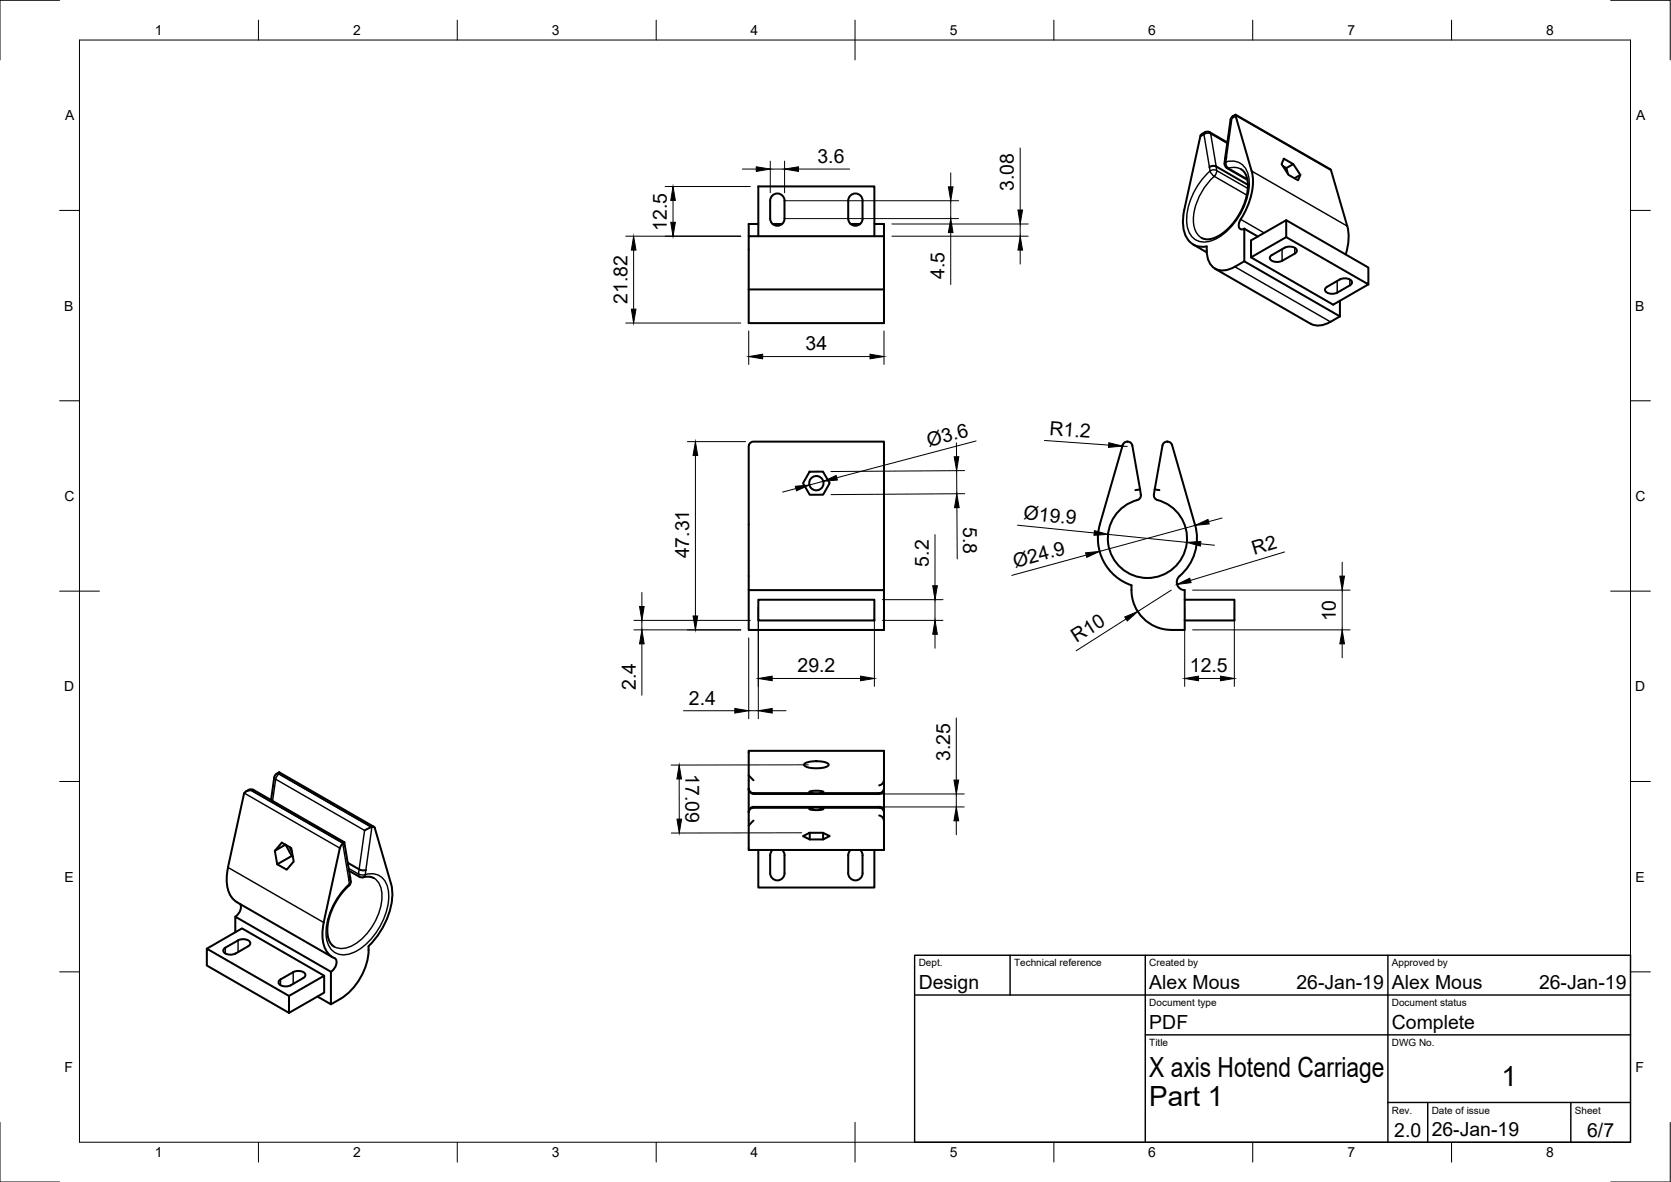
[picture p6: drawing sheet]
<svg xmlns="http://www.w3.org/2000/svg" width="420mm" height="297mm" viewBox="0 0 420 297" stroke-linecap="round" stroke-linejoin="round" font-family="sans-serif">
<!-- layer: Visible -->
<g fill="none" stroke="#000" stroke-width=".51">
<path d="M308 39.9l1.4-9.8 .4-.8 .9-.5 23.9 13.8 4.2 14.2a12.5 12.5 0 0 1-.4 7.1M308 39.9a2.11 2.11 0 0 0 .2 2.1l.3 .2M308.4 39.5l-.4 .4M308.6 35.8l-4.4-2.6a2.09 2.09 0 0 0-2.3 .8l-4.1 18.7M310.7 28.8l4 14.2M322.8 39.9l2.4 1.3 1.8 2.7-.6 1.4-2.4-1.3-1.8-2.8zM190.7 59.4v-12.6h29.2v12.6M190.7 56.3h-2.4v3.1M193.7 50.4a1.81 1.81 0 0 1 1.8-1.8 1.81 1.81 0 0 1 1.8 1.8M193.7 50.4v4.5a1.81 1.81 0 0 0 1.8 1.8 1.81 1.81 0 0 0 1.8-1.8v-4.5M194.2 56.3h2.5M213.3 50.4v4.5a1.81 1.81 0 0 0 1.8 1.8 1.81 1.81 0 0 0 1.8-1.8v-4.5"/>
<path d="M213.3 50.4a1.81 1.81 0 0 1 1.8-1.8 1.81 1.81 0 0 1 1.8 1.8M213.9 56.3h2.4M219.9 56.3h2.4v3.1M297.8 52.7a9.2 9.2 0 0 0 1.2 7.9 4.5 4.5 0 0 0 4.4 1.3 5.6 5.6 0 0 0 2.5 5.8 5 5 0 0 0 4.6-.7M304.1 42a1.74 1.74 0 0 1 1.7-.2l8 4.6M308.5 42.2l5.1 3M312.1 42.5l.7 .7 .6 1 .3 1.3 .1 1.6-.7 3.6-1.6 3.3-2.2 2.9-1.5 1.4-1.3 .9-1.5 .7-1.2 .2-1.7-.3M312.9 57.5v8.2l24 13.8M312.9 57.5l3.4 1.9M314.7 43a16.7 16.7 0 0 1-3 12.6l-.2 .8a.9 .9 0 0 0 .3 1.1 .9 .9 0 0 0 1.1 0M322.5 41.7l.9 .5 .4 1.4M323.4 55.3l-8.8 5.1v4.3l8.8-5.1"/>
<path d="M325.2 41.2l-1.8 1M327 43.9l-1.5 .9M188.3 72.7h34v8.5h-34zM188.3 72.7v-13.3h34v13.3M300 61.5l3.4 1.9M305.5 67.5l24 13.9M312.9 65.7l-2.4 1.3M314.6 64.7l20.6 11.9 8.9-5.1v-4.3l-20.7-11.9v4.3l20.7 11.9M319.8 64.1l-.5 .6a1.56 1.56 0 0 0 2.1 1.1l1-.2 3.2-1.9 .5-.6a1.56 1.56 0 0 0-2.1-1.1l-1 .3-3.2 1.8M336.9 75.6v3.9M336.9 79.5l-2.4 1.4M339.4 71.7l.5-.6a1.56 1.56 0 0 0-2-1.1l-1 .2-3.2 1.9-.5 .6a1.56 1.56 0 0 0 2 1.1l1-.3 3.2-1.8"/>
<path d="M334.6 80.9a5 5 0 0 1-5 .4M203.6 118.5h3.3l1.7 2.9-1.6 2.9h-3.4l-1.7-2.9zM283.5 111a1.3 1.3 0 0 0-1.3 1.2l-5.7 19.7M283.5 111l.7 .2 .5 .8 2 11M293.5 111a1.3 1.3 0 0 1 1.3 1.2l5.7 19.7M293.5 111l-.9 .4-.3 .6-2 11M276.5 131.8a12.5 12.5 0 0 0 8 15.3 10.1 10.1 0 0 0 10 11.2h3.4v-10a2 2 0 0 1-1.9-1.3 2 2 0 0 1 .6-2.2 12.5 12.5 0 0 0 3.9-13M286.7 123l.2 1.3a1.2 1.2 0 0 1-.9 1.4M286.7 123l-1.2 .2M290.1 124.3a1.2 1.2 0 0 0 .9 1.4 10 10 0 0 1 5.7 15.3 10 10 0 0 1-16.4 0 10 10 0 0 1 5.7-15.3M290.3 123l1.2 .2M290.3 123l-.2 1.3"/>
<path d="M188.3 148.3v10h34v-10h-34v-36.1a1.24 1.24 0 0 1 1.2-1.2h32.8v37.3M190.7 150.7h29.2v5.2h-29.2zM297.9 150.7h12.5v5.2h-12.5M61.9 198.9a1.62 1.62 0 0 1 1.8-.4l22.9 13.2M63.1 198.6a1.58 1.58 0 0 0-1.8 1l-4 18.4a9.2 9.2 0 0 0 1.1 7.7l1.2 1 24 13.9M69.6 194.5l-.6 .8-.8 5.7M70.2 194.1v.4M70.2 194.1l-.6 .4M70.2 194.1l23.8 13.7M188.3 198.3v-.2a1.23 1.23 0 0 0 1.2 1.2h31.6a1.23 1.23 0 0 0 1.2-1.2v.2M188.3 198.3v5.7M188.3 194.8v3.3"/>
<path d="M189.5 196.1l-1.2-1.3v-6.1h34v9.4M202.3 191.9a7.3 7.3 0 0 1 5.9 0l.1 .2a1.65 1.65 0 0 1-1.8 .9h-.5a4.8 4.8 0 0 1-3.8-.8zM204.4 199.3l-.9-.2a4.8 4.8 0 0 1 3.6 0l-1 .2M222.3 198.3a1.23 1.23 0 0 1-1.2 1.2h-31.6a1.2 1.2 0 0 1-1.2-1.2M222.3 198.3v5.7M222.3 196v.1a1.46 1.46 0 0 1-1.2 1.3M70.9 211.8l2.3 1.3 .7 3.4-1.8 2.1-2.4-1.4-.6-3.4zM71.8 212.3l-2.7 1.5M71.8 212.3l1.6 2.8 .2 .2M72.9 212.9l.5 1.1M73.4 215.1l-3.7 2.1M85.4 213.1l-4 18.7a8.8 8.8 0 0 0 1.4 8.1l1.4 .9"/>
<path d="M86.6 211.7l-.9 .8-.2 .6M86.6 211.7l1.5 8.9-.4 .5M87.4 216.8l3.3 1.8h1.3M87.8 218.8l2.9 1.7 2.1-.2 1.2 .4M91.7 208.7l1.5-.8a.76 .76 0 0 1 1 .2l4.1 14a16.7 16.7 0 0 1-3.7 13.5l-1.9 2.2a15.7 15.7 0 0 1-9.5 14.6M188.3 204v.2M188.3 204a1.2 1.2 0 0 1 1.2-1.2h31.6a1.15 1.15 0 0 1 1.2 1.2M189.5 206.2l-1.2 1.3v6.1h34v-7.3M190.7 213.6v9.4h29.2v-9.4M193.7 215v4.4a1.81 1.81 0 0 0 1.8 1.8 1.81 1.81 0 0 0 1.8-1.8v-4.4M194.3 213.6l-.5 .6-.1 .7M196.7 213.6l.4 .6 .2 .7"/>
<path d="M201.9 210.1l1.7-.8h3.3l1.7 .8-1.6 .9h-3.4zM203.6 209.3v1.7M204.4 203l-.9 .2a4.8 4.8 0 0 0 3.6 0l-1-.2M207 209.3v1.7M213.3 215v4.4a1.81 1.81 0 0 0 1.8 1.8 1.81 1.81 0 0 0 1.8-1.8v-4.4M213.9 213.6l-.5 .6-.1 .7M216.3 213.6l.4 .6 .2 .7M221.1 204.9a1.44 1.44 0 0 1 1.2 1.4M222.3 204v.2a1.19 1.19 0 0 0-1.2-1.2h-31.6a1.19 1.19 0 0 0-1.2 1.2v3.3M222.3 204.2v2.1M52 238.4l8.9-5.1 20.6 11.9M59.2 234.3v-3.9l24 13.8v8.2l-3.4-2"/>
<path d="M59.9 236.3l-3.2 1.9-.5 .5a1.56 1.56 0 0 0 2 1.2l1-.3 3.2-1.8M59.9 236.3a2.42 2.42 0 0 1 3 .6l-.1 .6-.4 .3M60.4 227.1a2.64 2.64 0 0 1-1.2 3.3M88.1 220.4a1.9 1.9 0 0 1-.3 2.1l-2 2.1-1.2 1.7-1.1 2.1-.9 2.8-.3 2.1 .2 2.4 .6 1.4 .9 .8M72.7 250.3l8.8-5.1v4.3l-8.8 5v-4.2l-20.7-11.9v4.2l20.7 11.9M73.7 244.3l-3.2 1.8-.5 .6a1.56 1.56 0 0 0 2.1 1.2l1-.3 3.2-1.8M73.7 244.3a2.42 2.42 0 0 1 3.1 .6l-.2 .6-.3 .2M84.1 240.8a1.95 1.95 0 0 1-.2 2.8l-.7 .6"/>
<circle cx="205.3" cy="121.4" r="1.8"/>
</g>
<!-- layer: Visible Narrow -->
<g fill="none" stroke="#000" stroke-width=".36">
<path d="M301.8 34.3l.9-.5 1.5 9.2M303 33.2l-.3 .6 1.1-.3 .6 .1-.2-.4M308.6 36l-4.2-2.4 1.5 9.3 7.9 4.5M309.8 29.7l-1.5 11M309.8 29.7l-.4 .4M310 29.2l-.2 .5M310.7 29l24 13.8M310.7 29.2l-.9 .5M304.3 43l.4 .7 .6 .6M304.3 43l1-.3 .6 .1-.1 .8-.5 .7M305.3 44.3l8.2 4.7M305.3 44.3a14.9 14.9 0 0 0-5.1 12.5 4.4 4.4 0 0 0 1.9 3"/>
<path d="M308.2 40.7a4.4 4.4 0 0 1 5.9 4.2 16.7 16.7 0 0 1-8.9 15.4 4.5 4.5 0 0 1-6.8-4 17 17 0 0 1 5.9-13.3M308.3 40.7l-.4 .3M308.3 40.7v.7l.6 .9M308.5 42.2l.4 .1M308.9 42.3l4.7 2.7M308.9 42.3l1.7-.2 1.5 .4M312 55.1l5.9 3.4M314.7 43l24.1 13.8M310.5 67l24 13.9M322.4 62.6v3M325.5 62.3v1.4M336.2 70.6v2.9"/>
<path d="M339.4 70.2v1.5M61.4 199.3l24 13.8M62.5 198.5l.6 .1M63.1 198.6l23.2 13.3M63.7 198.5l-.6 .1M69 195.3l.3 .5M69.3 195.8l22.4 12.9-1.6 11-2.4-1.5M69.3 195.8l-.8 5.5M69.6 194.5h.6l-.6 .6-.3 .7M57.3 218l24.1 13.8M86.2 212l1.6 10.1M91.8 219.8l-.5 .7"/>
<path d="M91.9 219.8l-.7 .1-1-.3 .2 .7M91.9 219.8a4.4 4.4 0 0 1 5.8 4.2 16.8 16.8 0 0 1-8.9 15.4 4.5 4.5 0 0 1-6.8-4 17.1 17.1 0 0 1 5.9-13.3M93.4 207.8l-23.3-13.3 23.2 13.4M93.5 207.8l-1.7 12M56.7 238.2v1.4M59.9 236.3v3M87.9 222.1l-.1 .4M88.2 221.4l-.3 .7M94 220.6a5.4 5.4 0 0 1 2 5.7 15.3 15.3 0 0 1-7.9 11.6 4.6 4.6 0 0 1-4.1 0M70.5 246.1v1.5M73.7 244.3v2.9"/>
</g>
<!-- layer: Border -->
<g fill="none" stroke="#000" stroke-width=".25">
<path d="M15 .1h-15v15M20 10.1h390v276.9h-390zM65 5.1v5M115 5.1v5M165 5.1v5M215 5.1v10M265 5.1v5M315 5.1v5M365 5.1v5M405 .1h15v15M15 52.9h5M410 52.9h5"/>
<path d="M15 100.7h5M410 100.7h5M15 148.6h10M405 148.6h10M15 196.4h5M410 196.4h5M15 244.2h5M410 244.2h5M0 282.1v14.9h15M65 287v5M115 287v5M165 287v5"/>
<path d="M215 282.1v9.9M265 287v5M315 287v5M365 287v5M420 282.1v14.9h-15"/>
</g>
<!-- layer: TitleBlock -->
<path d="M230 240.1h180v46.9h-180zM230 250h180M254 240.1v9.9M288 240.1v46.9M349 240.1v46.9M288 260.1h122M349 277.1h61M359 277.1v9.9M395 277.1v9.9" fill="none" stroke="#000" stroke-width=".36"/>
<!-- layer: Dimensions -->
<g fill="none" stroke="#000" stroke-width=".25">
<path d="M256.5 37.2v15.6M157.3 59.4h29M167.2 46.9h21.5M169.2 50.4v5.5M186.7 42.5h3.5M193.7 40.5v7.9M193.7 42.5h3.6M197.3 40.5v7.9M197.5 50.4h43.5M197.5 54.9h43.5M200.8 42.5h12.8M224.3 59.4h34.2"/>
<path d="M224.3 56.3h34.2M239.1 43.4v3.6M239.1 50.4v4.5M239.1 58.4v13.1M256.5 56.3v3.1M159.3 62.9v14.8M256.5 62.9v3.5M157.3 81.2h29M188.3 83.2v8.4M191.8 89.6h27M222.3 83.2v8.4M172.8 111h14.7"/>
<path d="M174.9 114.5v40.3M240.5 111.3v3.5M240.5 118.3l.1 5.8M242.5 118.3l-33.6 .2M245.4 110.8l-35 9.3M262.6 110.7l16.2 1.2M282.3 112.1l1.1 .1M200.1 122.8l-3.3 .9M207 121l-3.5 .9M235.1 134.4v12.8M240.6 127.6l.1 12.9M242.6 124.1l-33.6 .2"/>
<path d="M255.8 132l19.3 1.9M273.1 139.5l-18.7 5.1M278.6 134.3l19.8 2M300.5 132l-24 6.6M301.9 136.7l3.5 .3M307.3 130.2l-3.4 .9M323 138.7l-23.7 7.2M159.4 158.3h26.9M159.4 155.9h29.3M161.4 148.9v3.5M161.4 155.9v2.4M190.7 152.7v27.9"/>
<path d="M219.9 152.7v19.8M221.9 155.9h15.2M221.9 150.7h15.2M235.1 150.7v5.2M235.1 159.4v3.5M283.1 155.6l-12.5 7.9M294.5 148.3l-8.4 5.4M297.9 152.7v19.8M299.9 158.3h39.6M299.9 148.3h39.6M310.4 152.7v19.8M337.5 141.3v3.5"/>
<path d="M337.5 148.3v10M161.4 161.8v12.9M171.9 178.6h12.9M188.3 160.3v20.3M188.3 178.6h2.4M194.2 170.5h22.2M194.2 178.6h3.5M301.4 170.5h5.5M337.5 161.8v3.5M170.8 195.8v10.1M191.5 199.5h50.9M203.3 192.2l-34.5 .1"/>
<path d="M240.5 180.4v15.6M240.5 199.5v3.3M191.5 202.8h50.9M201.6 209.3h-32.8M240.5 206.3v3.5"/>
</g>
<g fill="#000" stroke="#000" stroke-width=".25">
<path d="M169.2 46.9l.6 3.5h-1.1zM168.7 55.9h1.1l-.6 3.5zM190.2 41.9l3.5 .6-3.5 .6zM197.3 42.5l3.5-.6v1.2zM238.5 47h1.1l-.5 3.4zM239.1 54.9l.5 3.5h-1.1zM255.9 52.8h1.2l-.6 3.5zM158.7 77.7h1.2l-.6 3.5zM159.3 59.4l.6 3.5h-1.2zM256.5 59.4l.6 3.5h-1.2zM188.3 89.6l3.5-.6v1.2zM218.8 89l3.5 .6-3.5 .6z"/>
<path d="M174.9 111l.5 3.5h-1.1zM207 121l3.2-1.5 .3 1.1zM239.9 114.8h1.2l-.6 3.5zM278.8 111.3l3.5 .8-3.6 .3zM200 122.2l3.5-.3-3.2 1.4zM240.6 124.1l.6 3.5h-1.2zM273 138.9l3.5-.3-3.2 1.5zM275.2 133.4l3.4 .9-3.5 .2zM298.4 136.3l3.5-.2-.1 1.1zM300.5 132l3.2-1.5 .3 1.2zM160.8 152.4h1.2l-.6 3.5zM174.3 154.8h1.1l-.5 3.5z"/>
<path d="M235.1 155.9l.6 3.5h-1.2zM234.5 147.2h1.2l-.6 3.5zM282.8 155.1l3.3-1.4-2.7 2.3zM296 146.9l3.1-1.6 .4 1.1zM336.9 144.8h1.2l-.6 3.5zM161.4 158.3l.6 3.5h-1.2zM184.8 178l3.5 .6-3.5 .6zM190.7 170.5l3.5-.6v1.2zM190.7 178.6l3.5-.6v1.2zM216.4 169.9l3.5 .6-3.5 .6zM297.9 170.5l3.5-.6v1.2zM306.9 169.9l3.5 .6-3.5 .6z"/>
<path d="M337.5 158.3l.6 3.5h-1.2zM170.8 192.3l.6 3.5h-1.2zM239.9 196h1.1l-.5 3.5zM170.2 205.9h1.2l-.6 3.4zM240.5 202.8l.5 3.5h-1.1z"/>
</g>
<g font-size="7">
<text x="289" y="270.6">X axis Hotend Carriage</text>
<text x="377.5" y="273">1</text>
<text x="289" y="278.1">Part 1</text>
</g>
<g font-size="4.9">
<text x="205.5" y="40.9">3.6</text>
<text x="255" y="48" transform="rotate(-90 255 48)">3.08</text>
<text x="167.7" y="58" transform="rotate(-90 167.7 58)">12.5</text>
<text x="237.5" y="70" transform="rotate(-90 237.5 70)">4.5</text>
<text x="157.8" y="76.3" transform="rotate(-90 157.8 76.3)">21.82</text>
<text x="202.6" y="88">34</text>
<text x="233.5" y="112.3" transform="rotate(-15 233.5 112.3)">Ø3.6</text>
<text x="263.8" y="109.3" transform="rotate(4 263.8 109.3)">R1.2</text>
<text x="257.3" y="130.5" transform="rotate(6 257.3 130.5)">Ø19.9</text>
<text x="242.2" y="132.4" transform="rotate(90 242.2 132.4)">5.8</text>
<text x="173.3" y="140.3" transform="rotate(-90 173.3 140.3)">47.31</text>
<text x="233.6" y="142.4" transform="rotate(-90 233.6 142.4)">5.2</text>
<text x="255.2" y="142.7" transform="rotate(-15 255.2 142.7)">Ø24.9</text>
<text x="315.4" y="139.4" transform="rotate(-17 315.4 139.4)">R2</text>
<text x="270.7" y="161.6" transform="rotate(-32 270.7 161.6)">R10</text>
<text x="335.9" y="156.2" transform="rotate(-90 335.9 156.2)">10</text>
<text x="159.9" y="173.4" transform="rotate(-90 159.9 173.4)">2.4</text>
<text x="200.6" y="168.9">29.2</text>
<text x="299.2" y="168.9">12.5</text>
<text x="173.2" y="177.1">2.4</text>
<text x="238.9" y="191.2" transform="rotate(-90 238.9 191.2)">3.25</text>
<text x="172.3" y="194.5" transform="rotate(90 172.3 194.5)">17.09</text>
<text x="231" y="248.5">Design</text>
<text x="289" y="248.5">Alex Mous</text>
<text x="326" y="248.5">26-Jan-19</text>
<text x="350" y="248.5">Alex Mous</text>
<text x="387" y="248.5">26-Jan-19</text>
<text x="289" y="258.6">PDF</text>
<text x="350" y="258.6">Complete</text>
<text x="350.6" y="285.7">2.0</text>
<text x="360" y="285.5">26-Jan-19</text>
<text x="399.1" y="285.7">6/7</text>
</g>
<g font-size="3.5">
<text x="39" y="8.8">1</text>
<text x="88.8" y="8.8">2</text>
<text x="138.8" y="8.8">3</text>
<text x="188.7" y="8.8">4</text>
<text x="238.8" y="8.8">5</text>
<text x="288.7" y="8.8">6</text>
<text x="338.8" y="8.8">7</text>
<text x="388.8" y="8.8">8</text>
<text x="16.4" y="30.2">A</text>
<text x="411.4" y="30.2">A</text>
<text x="16.2" y="78">B</text>
<text x="411.2" y="78">B</text>
<text x="16.2" y="125.9">C</text>
<text x="411.2" y="125.9">C</text>
<text x="16.2" y="173.7">D</text>
<text x="411.2" y="173.7">D</text>
<text x="16.2" y="221.6">E</text>
<text x="411.2" y="221.6">E</text>
<text x="16.2" y="269.4">F</text>
<text x="411.2" y="269.4">F</text>
<text x="39" y="290.8">1</text>
<text x="88.8" y="290.8">2</text>
<text x="138.8" y="290.8">3</text>
<text x="188.7" y="290.8">4</text>
<text x="238.8" y="290.8">5</text>
<text x="288.7" y="290.8">6</text>
<text x="338.8" y="290.8">7</text>
<text x="388.8" y="290.8">8</text>
</g>
<g font-size="2.5">
<text x="231" y="242.9">Dept.</text>
<text x="255" y="242.9">Technical reference</text>
<text x="289" y="242.9">Created by</text>
<text x="350" y="242.9">Approved by</text>
<text x="289" y="252.8">Document type</text>
<text x="350" y="252.8">Document status</text>
<text x="289" y="262.9">Title</text>
<text x="350" y="262.9">DWG No.</text>
<text x="350" y="279.9">Rev.</text>
<text x="360" y="279.9">Date of issue</text>
<text x="396" y="279.9">Sheet</text>
</g>
</svg>
